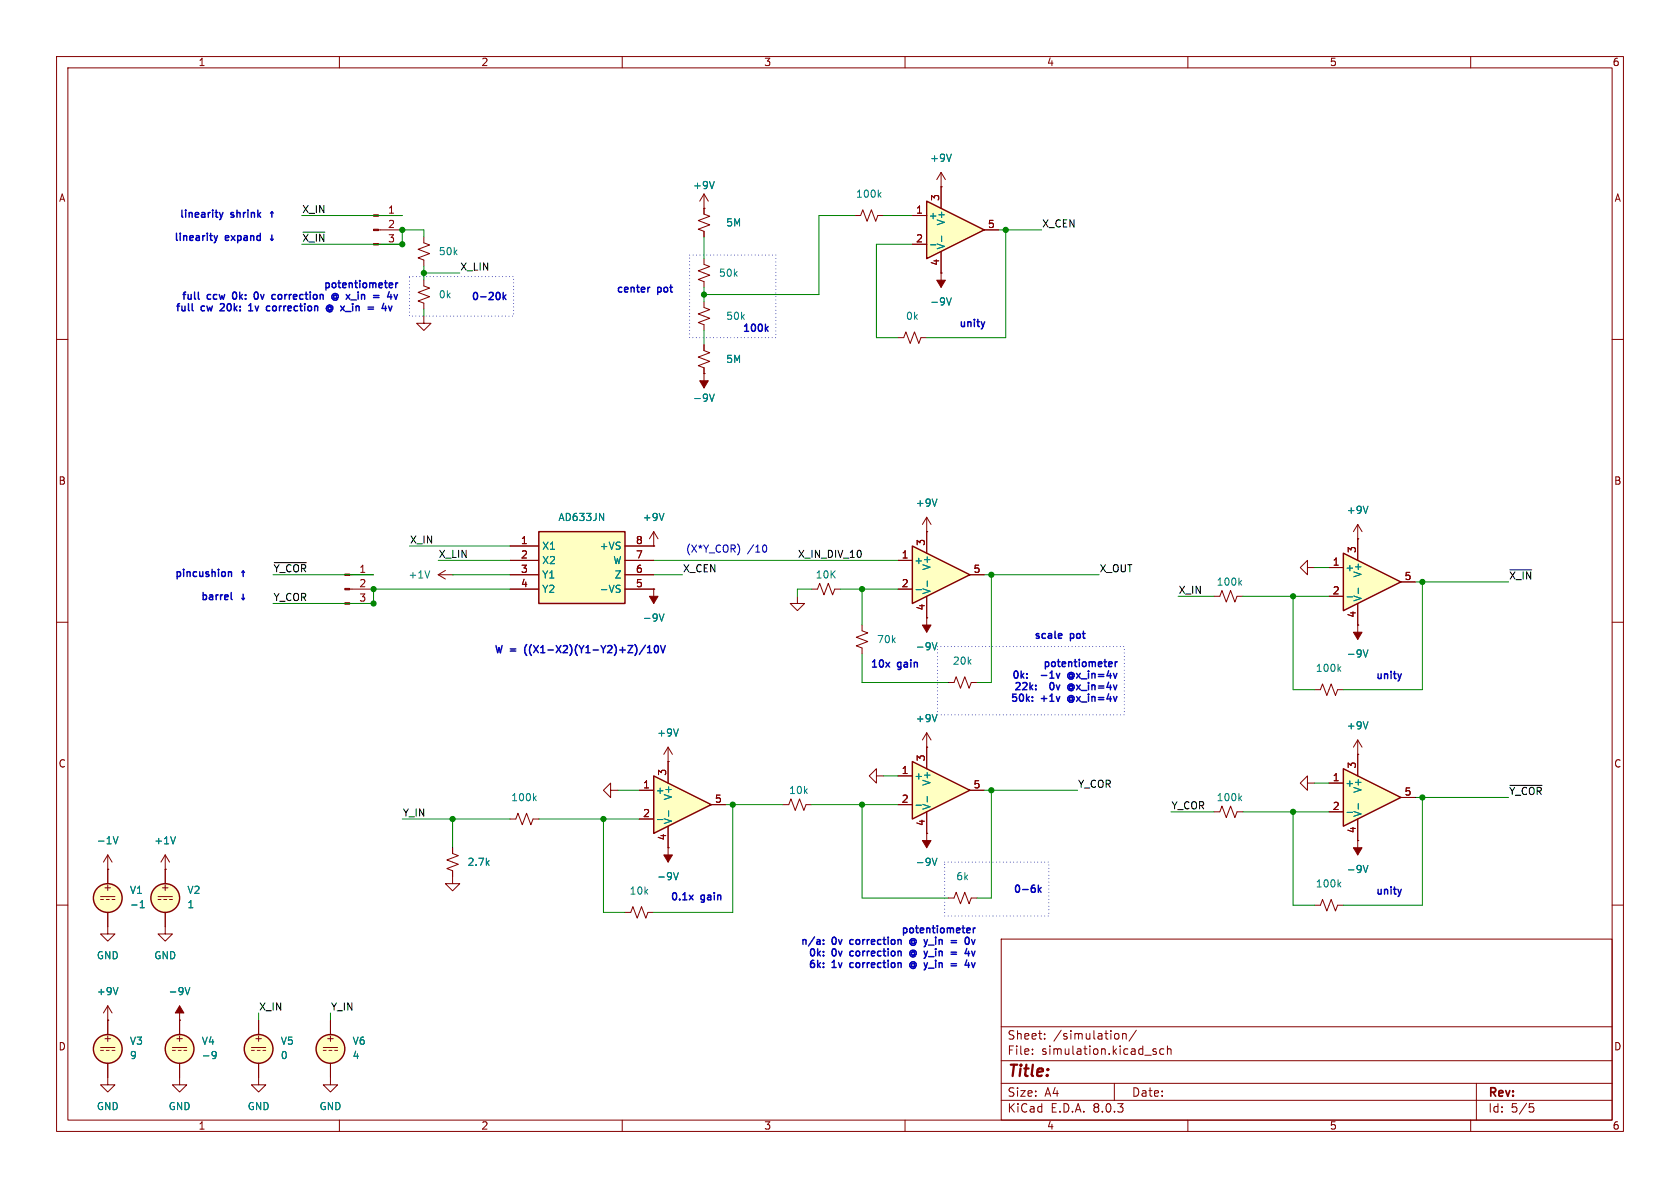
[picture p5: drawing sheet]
<svg xmlns="http://www.w3.org/2000/svg" width="297mm" height="210mm" viewBox="0 0 297 210" stroke-linecap="round" stroke-linejoin="round" font-family="sans-serif">
<g fill="none" stroke="#840000" stroke-width=".18">
<path d="M10 10h277v190h-277zM12 12h273v186h-273zM60 10v2M110 10v2M160 10v2M210 10v2M260 10v2M66.9 38.1h4.2M124.5 36.8h.1M124.5 34.3v3.5l1 .4-2.1 .8 2.1 .8-2.1 .7 1.1 .4v1M124.5 34.3l-.8 1.3M124.5 34.3l.7 1.3"/>
<path d="M10 60h2M66.9 43.2h4.2M66.9 40.6h4.2M74.9 55.9v1.3h1.3l-1.3 1.2-1.2-1.2h1.2M74.9 49.5v1l1 .4-2 .8 2 .8-2 .7 1 .4v1M74.9 41.9v1l1 .4-2 .8 2 .7-2 .8 1 .4v1M124.5 45.7v1l1 .4-2.1 .8 2.1 .7-2.1 .8 1.1 .4v1M285 60h2M124.5 61v1l1 .4-2.1 .7 2.1 .8-2.1 .7 1.1 .4v3.6M124.5 66h.1M115.6 96.5h.1M115.6 94v2.5"/>
<path d="M115.6 94l-.8 1.3M115.6 94l.7 1.3M240 95.3h.1M240 92.7l-.7 1.3M240 92.7v2.6M240 92.7l.8 1.3M10 110h2M115.6 104.1h.1M115.6 104.1v2.6M141 105.4v1.3h1.2l-1.2 1.3-1.3-1.3h1.3M143.5 104.1h1l.4-1 .8 2.1 .7-2.1 .8 2.1 .4-1.1h1M231.1 100.3v-1.2l-1.2 1.2 1.2 1.3v-1.3h1.3"/>
<path d="M285 110h2M10 160h2M285 160h2M19 177.8l-.7 1.3M19 177.8v5.1M19 177.8l.8 1.3M31.7 177.8v5.1M177 166h108v32h-108zM17.8 185.2h2.5M17.8 185.7h.5M18.8 185.7h.5M19 180.3h.1"/>
<path d="M19 188v3.8h1.3l-1.3 1.2-1.2-1.2h1.2M19.8 185.7h.5M30.5 185.2h2.5M30.5 185.7h.5M31.5 185.7h.5M31.7 188v3.8h1.3l-1.3 1.2-1.2-1.2h1.2M31.7 180.3h.1M32.5 185.7h.5M44.4 185.2h2.6M44.4 185.7h.6M45.5 185.7h.5M45.7 188v3.8h1.3l-1.3 1.2-1.3-1.2h1.3"/>
<path d="M45.7 180.3v2.6M46.5 185.7h.5M58.4 190.5v1.3h1.3l-1.3 1.2-1.3-1.2h1.3M60 198v2M110 198v2M160 198v2M177 194.5h108M177 191.5h108M177 187.5h108M177 181.5h108M182.5 186.3v.1M182.5 185.5v.1"/>
<path d="M184.7 183.6v.1M184.7 182.8v.1M197 191.5v3M197.5 182.7l.3 .3v.4l-.3 .3M198.5 182.8l.2-.1 .3 .1 .1 .9M198.5 182.7v1M200.9 182.1l-1.3 2M203.9 185.8l.5 .2 .1 .2-.3 .2-.4-.1M203.9 185.5h.5M205.7 185.5l-.4-.1-.3 .3v.4l.2 .2h.5M206.4 185.5l.2-.1 .4 .1v.9M206.4 184.9v1.5"/>
<path d="M210 198v2M260 198v2M261 191.5v6.5M270.4 195.1h.7M270.5 195.7h.4l.3 .3-.2 .5-.5 .1"/>
</g>
<path d="M126.3 32.1l-.4 1.2M125.4 69.7l.5 1.2 .4-1.2M117.4 90.7l-.4 1.3M241.8 89.5l-.4 1.2M116.5 108.5l.5 1.3 .4-1.3M20.9 174.6l-.5 1.2M32.7 174.6l.4 1.2 .5-1.2M37.6 185.9h.4l.2 .1a.84 .84 0 0 1-.4 1.1h-.2M38.2 186.4l-.2 .3-.4-.1" fill="none" stroke="#008484" stroke-width=".18"/>
<g fill="#840000" stroke="#840000" stroke-width=".18">
<path d="M66 43.1h.9v.2h-.9z"/>
<path d="M66 40.5h.9v.3h-.9z"/>
<path d="M66 38h.9v.2h-.9z"/>
<path d="M31.7 177.8l.8 1.3h-1.5z"/>
<path d="M114.8 105.4h1.5l-.7 1.3z"/>
<path d="M123.7 67.3h1.5l-.7 1.3z"/>
</g>
<g fill="#ffffc2" stroke="#ffffc2" stroke-width=".18">
<circle cx="31.7" cy="185.4" r="2.54"/>
<circle cx="19" cy="185.4" r="2.54"/>
<circle cx="45.7" cy="185.4" r="2.54"/>
</g>
<g fill="none" stroke="#840000" stroke-width=".25">
<circle cx="19" cy="185.4" r="2.54"/>
<circle cx="31.7" cy="185.4" r="2.54"/>
<circle cx="45.7" cy="185.4" r="2.54"/>
</g>
<path d="M237.5 97.8l10.1 5.1-10.1 5.1z" fill="#ffffc2"/>
<g fill="none" stroke="#840000" stroke-width=".25">
<path d="M237.5 97.8l10.1 5.1-10.1 5.1z"/>
<circle cx="58.4" cy="185.4" r="2.54"/>
</g>
<path d="M124.5 53.3v1.1l1 .3-2.1 .8 2.1 .8-2.1 .7 1.1 .4v1M240 95.3v3.8M234.9 100.3h2.6M234.9 105.4h2.6M240 106.7v3.8M247.6 102.9h2.6M57.1 185.2h2.6M57.1 185.7h.6M58.2 185.7h.5M58.4 180.3v2.6M58.4 188v2.5M59.2 185.7h.5" fill="none" stroke="#840000" stroke-width=".18"/>
<path d="M238.1 105.5h1M240.1 104v.9" fill="none" stroke="#008484" stroke-width=".18"/>
<circle cx="58.4" cy="185.4" r="2.54" fill="#ffffc2" stroke="#ffffc2" stroke-width=".18"/>
<path d="M95.2 94h15.3v12.7h-15.3z" fill="#ffffc2"/>
<g fill="none" stroke="#840000" stroke-width=".25">
<path d="M95.2 94h15.3v12.7h-15.3z"/>
<circle cx="19" cy="158.7" r="2.54"/>
<circle cx="29.2" cy="158.7" r="2.54"/>
</g>
<g fill="none" stroke="#840000" stroke-width=".18">
<path d="M151.1 38.1h1l.4-1 .8 2 .8-2 .7 2 .4-1h1M90.2 96.5h5M90.2 99.1h5M110.5 96.5h5.1M110.5 99.1h5.1M61.8 101.6h4.2M61.8 104.1h4.2M61.8 106.7h4.2M77.5 101.6h2.5M77.5 101.6l1.2 .8M78.7 100.8l-1.2 .8M80 101.6h.1"/>
<path d="M90.2 101.6h5M90.2 104.1h5M110.5 101.6h5.1M110.5 104.1h5.1M17.8 158.5h2.5M17.8 159h.5M18.8 159h.5M19 153.7h.1M19 151.1l-.7 1.3M19 151.1v5.1M19 151.1l.8 1.3M19.8 159h.5"/>
<path d="M27.9 158.5h2.6M27.9 159h.5M29 159h.5M29.2 153.7h.1M29.2 151.1v5.1M29.2 151.1l-.8 1.3M29.2 151.1l.8 1.3M30 159h.5M19 161.3v3.8h1.3l-1.3 1.3-1.2-1.3h1.2M29.2 161.3v3.8h1.3l-1.3 1.3-1.3-1.3h1.3"/>
</g>
<path d="M155.4 34.4l.4 .5M155.8 34l-.5 .5M106 90.7l.7 1.3v-1.3M76 100.9l-.5 1.3M109.2 104.1l.3 .1 .1 .3-.2 .2h-.3M109.2 103.4l.4 .1M20 147.9l.4 1.3 .5-1.3M24.8 159.6l.3-.4v1.3M31 147.9l-.4 1.3M24.8 160.5h.7" fill="none" stroke="#008484" stroke-width=".18"/>
<g fill="#840000" stroke="#840000" stroke-width=".18">
<path d="M61 106.6h.8v.2h-.8z"/>
<path d="M61 104h.8v.3h-.8z"/>
<path d="M61 101.5h.8v.2h-.8z"/>
</g>
<g fill="#ffffc2" stroke="#ffffc2" stroke-width=".18">
<circle cx="29.2" cy="158.7" r="2.54"/>
<circle cx="19" cy="158.7" r="2.54"/>
</g>
<path d="M163.8 35.6l10.2 5-10.2 5.1z" fill="#ffffc2"/>
<path d="M163.8 35.6l10.2 5-10.2 5.1z" fill="none" stroke="#840000" stroke-width=".25"/>
<path d="M161.3 38.1h2.5M166.4 33h.1M166.4 30.5v6.3M166.4 30.5l-.8 1.3M166.4 30.5l.7 1.3M158.7 59.7h1.1l.3-1 .8 2 .8-2 .7 2 .4-1h1M161.3 43.2h2.5M166.4 48.3h.1M166.4 44.5v6.3M174 40.6h2.5" fill="none" stroke="#840000" stroke-width=".18"/>
<path d="M168.2 27.2l-.4 1.3M164.5 43.3h1M166.5 41.7v1M167.3 52.6l.5 1.3 .4-1.3" fill="none" stroke="#008484" stroke-width=".18"/>
<path d="M165.6 49.5h1.5l-.7 1.3z" fill="#840000" stroke="#840000" stroke-width=".18"/>
<path d="M161.3 96.5l10.1 5.1-10.1 5.1z" fill="#ffffc2"/>
<path d="M161.3 96.5l10.1 5.1-10.1 5.1z" fill="none" stroke="#840000" stroke-width=".25"/>
<g fill="none" stroke="#840000" stroke-width=".18">
<path d="M158.7 99.1h2.6M163.8 94h.1M163.8 91.4v6.4M163.8 91.4l-.7 1.3M163.8 91.4l.8 1.3M152.4 110.5v1l1 .4-2 .7 2 .8-2 .8 1 .4v1M158.7 104.1h2.6M163.8 109.2h.1M163.8 105.4v6.4M171.4 101.6h2.6M154.9 137.2v-1.3l-1.2 1.3 1.2 1.2v-1.2h1.3M163.8 132.1h.1"/>
<path d="M163.8 129.5v2.6M163.8 129.5l-.7 1.3M163.8 129.5l.8 1.3M167.6 120.7h1.1l.3-1.1 .8 2.1 .8-2.1 .7 2.1 .4-1h1M138.4 142.2h1l.4-1 .8 2.1 .8-2.1 .7 2.1 .4-1.1h1M232.4 160h1l.4-1 .8 2 .7-2 .8 2 .4-1h1"/>
</g>
<path d="M165.6 88.2l-.4 1.3M161.9 104.2h1M163.9 102.7v1M164.8 113.6l.4 1.3 .4-1.3M165.6 126.3l-.4 1.3M236.7 156.3l.3 .5M237 155.9l-.4 .5" fill="none" stroke="#008484" stroke-width=".18"/>
<path d="M163.1 110.5h1.5l-.8 1.3z" fill="#840000" stroke="#840000" stroke-width=".18"/>
<path d="M161.3 134.6l10.1 5.1-10.1 5.1z" fill="#ffffc2"/>
<path d="M161.3 134.6l10.1 5.1-10.1 5.1z" fill="none" stroke="#840000" stroke-width=".25"/>
<g fill="none" stroke="#840000" stroke-width=".18">
<path d="M214.6 105.4h1l.4-1 .8 2 .8-2 .7 2 .4-1h1M240 110.5h.1M240 110.5v2.5M107.9 139.7v-1.3l-1.2 1.3 1.2 1.3v-1.3h1.3M118.1 134.6h.1M118.1 132.1v2.5M118.1 132.1l-.8 1.3M118.1 132.1l.8 1.3M158.7 137.2h2.6M163.8 132.1v3.8M171.4 139.7h2.6M231.1 138.4v-1.2l-1.2 1.2 1.2 1.3v-1.3h1.3"/>
<path d="M232.4 121.9h1l.4-1 .8 2 .7-2 .8 2 .4-1h1M80 149.9v1l1 .4-2 .7 2 .8-2 .7 1 .4v2.3h1.3l-1.3 1.3-1.3-1.3h1.3M90.2 144.8h1l.4-1 .7 2 .8-2 .8 2 .3-1h1M118.1 149.9h.1M118.1 149.9v2.5M158.7 142.2h2.6M163.8 147.3h.1M163.8 143.5v6.4M167.6 158.8h1.1l.3-1.1 .8 2.1 .8-2.1 .7 2.1 .4-1h1M214.6 143.5h1l.4-1 .8 2 .8-2 .7 2 .4-1h1M110.5 161.3h1l.4-1 .7 2 .8-2 .8 2 .4-1h1"/>
</g>
<g fill="none" stroke="#008484" stroke-width=".18">
<path d="M219.1 103l.4 .4M219.5 102.6l-.5 .5M236.7 118.2l.3 .5M237 117.8l-.4 .5M241 114.9l.4 1.2 .4-1.2M119.9 128.8l-.4 1.3M94.4 141.1l.4 .4M94.8 140.7l-.5 .5M119.1 154.2l.4 1.3 .4-1.3M161.9 142.3h1M163.9 140.8v1M164.8 151.7l.4 1.3 .4-1.3"/>
<path d="M219.1 141.1l.4 .4M219.5 140.7l-.5 .5"/>
</g>
<g fill="#840000" stroke="#840000" stroke-width=".18">
<path d="M163.1 148.6h1.5l-.8 1.3z"/>
<path d="M117.3 151.1h1.6l-.8 1.3z"/>
<path d="M239.3 111.8h1.5l-.8 1.2z"/>
</g>
<path d="M115.6 137.2l10.1 5-10.1 5.1z" fill="#ffffc2"/>
<path d="M115.6 137.2l10.1 5-10.1 5.1z" fill="none" stroke="#840000" stroke-width=".25"/>
<path d="M113 139.7h2.6M118.1 134.6v3.8M113 144.8h2.6M118.1 146.1v3.8M125.7 142.2h2.6M240 148.6h.1M240 148.6v2.5" fill="none" stroke="#840000" stroke-width=".18"/>
<path d="M116.2 144.9h1M118.2 143.3v1M241 153l.4 1.2 .4-1.2" fill="none" stroke="#008484" stroke-width=".18"/>
<path d="M239.3 149.9h1.5l-.8 1.2z" fill="#840000" stroke="#840000" stroke-width=".18"/>
<path d="M237.5 135.9l10.1 5.1-10.1 5.1z" fill="#ffffc2"/>
<path d="M237.5 135.9l10.1 5.1-10.1 5.1z" fill="none" stroke="#840000" stroke-width=".25"/>
<g fill="none" stroke="#840000" stroke-width=".18">
<path d="M124.5 36.8h.1M124.5 36.8v1M161.3 38.1h2.5M166.4 33h.1M166.4 33v3.8M124.5 40.9v1M161.3 43.2h2.5M166.4 48.3h.1M166.4 44.5v3.8M174 40.6h2.5M124.5 66h.1M124.5 61v1"/>
<path d="M124.5 65v1M90.2 99.1h5M90.2 96.5h5M110.5 99.1h5.1M110.5 96.5h5.1M115.6 96.5h.1M158.7 99.1h2.6M163.8 94h.1M163.8 94v3.8M240 95.3h.1M240 95.3v3.8M90.2 104.1h5"/>
<path d="M90.2 101.6h5M110.5 104.1h5.1M110.5 101.6h5.1M115.6 104.1h.1M158.7 104.1h2.6M163.8 109.2h.1M163.8 105.4v3.8M171.4 101.6h2.6M234.9 100.3h2.6M234.9 105.4h2.6M240 110.5h.1M240 106.7v3.8"/>
<path d="M247.6 102.9h2.6M113 139.7h2.6M118.1 134.6h.1M118.1 134.6v3.8M158.7 137.2h2.6M163.8 132.1h.1M163.8 132.1v3.8M171.4 139.7h2.6M234.9 138.4h2.6M240 133.4h.1M240 130.8v6.4M240 130.8l-.7 1.3"/>
<path d="M240 130.8l.8 1.3M19 153.7h.1M19 153.7v2.5M29.2 153.7h.1M29.2 153.7v2.5M80 149.9v1M80 153.9v1M113 144.8h2.6M118.1 149.9h.1M118.1 146.1v3.8M125.7 142.2h2.6M158.7 142.2h2.6"/>
<path d="M163.8 147.3h.1M163.8 143.5v3.8M234.9 143.5h2.6M240 148.6h.1M240 144.8v3.8M247.6 141h2.6M19 161.3v2.5M29.2 161.3v2.5M19 180.3h.1M19 180.3v2.6M19 188v2.5M31.7 180.3h.1"/>
<path d="M31.7 180.3v2.6M31.7 188v2.5M45.7 180.3v2.6M45.7 188v2.5M58.4 180.3v2.6M58.4 188v2.5"/>
</g>
<g fill="none" stroke="#008484" stroke-width=".18">
<path d="M126.3 32.1l-.4 1.2M168.2 27.2l-.4 1.3M164.5 43.3h1M166.5 41.7v1M167.3 52.6l.5 1.3 .4-1.3M125.4 69.7l.5 1.2 .4-1.2M106 90.7l.7 1.3v-1.3M117.4 90.7l-.4 1.3M165.6 88.2l-.4 1.3M241.8 89.5l-.4 1.2M109.2 104.1l.3 .1 .1 .3-.2 .2h-.3M109.2 103.4l.4 .1"/>
<path d="M116.5 108.5l.5 1.3 .4-1.3M161.9 104.2h1M163.9 102.7v1M164.8 113.6l.4 1.3 .4-1.3M238.1 105.5h1M240.1 104v.9M241 114.9l.4 1.2 .4-1.2M119.9 128.8l-.4 1.3M165.6 126.3l-.4 1.3M241.8 127.6l-.4 1.2M20 147.9l.4 1.3 .5-1.3M24.8 159.6l.3-.4v1.3"/>
<path d="M31 147.9l-.4 1.3M116.2 144.9h1M118.2 143.3v1M119.1 154.2l.4 1.3 .4-1.3M161.9 142.3h1M163.9 140.8v1M164.8 151.7l.4 1.3 .4-1.3M238.1 143.6h1M240.1 142.1v.9M241 153l.4 1.2 .4-1.2M20.9 174.6l-.5 1.2M24.8 160.5h.7"/>
<path d="M32.7 174.6l.4 1.2 .5-1.2M37.6 185.9h.4l.2 .1a.84 .84 0 0 1-.4 1.1h-.2M38.2 186.4l-.2 .3-.4-.1"/>
</g>
<path d="M53.6 41h3.8M48.5 99.5h5.7M266.9 100.7h3.9M266.9 138.8h5.7" fill="none" stroke="#000" stroke-width=".18"/>
<g fill="none" stroke="#0000c2" stroke-width=".25">
<path d="M38.8 37.6l.3 .8M39.1 38.4l-.3 .4M39.4 37.6l-.3 .8M34 53.7v1.1l.2 .1M35.1 51.6v1.1l.1 .2M37.8 41.7l.4 .8M38.2 42.5l-.4 .4M38.5 41.7l-.3 .8M44 54.9h.7M44.1 54h-.1M44.3 53.7v1.2M45.3 51.6a.68 .68 0 0 0-.4 .7 .68 .68 0 0 0 .4 .6"/>
<path d="M47.3 54.1l.4 .1M47.7 54.9h-.4M48.3 52.1h.4M48.7 52.8l-.4 .1M58 54a.6 .6 0 0 0-.2 .9 .6 .6 0 0 0 .9 0M58.5 54.3a.31 .31 0 0 0-.4 0 .31 .31 0 0 0 0 .4 .31 .31 0 0 0 .4 0M58.5 54.2v.5M58.5 54l.3 .3v.4h-.3M58.7 52.2a.6 .6 0 0 0 .2 .8 .6 .6 0 0 0 .8-.1M59.1 52.2a.3 .3 0 0 0-.1 .5 .3 .3 0 0 0 .5 0M59.4 52.2l.1 .1M59.5 52.2v.5"/>
<path d="M59.8 52.2l-.1 .5h-.2M67.8 53.6l-.3 .9M68.8 51.6l-.3 .9M69.4 50.1v.2l-.6 .1M70 50v.9M70.3 50l-.3 .3M88.2 51.8l.2 .4-.2 .7M89 51.7v1.3M89.1 52.5l.3 .5M89.4 52.1l-.4 .5M114.9 50.8h-.2M135.4 58.1l.4 .5"/>
<path d="M135.8 57.7l-.5 .5M40.6 101.1l.3 .1v.7M40.9 104.7v1.1l.2 .2M93.1 113.9a1.46 1.46 0 0 0 0 2M94 113.9a1.46 1.46 0 0 0 0 2M94.3 114.1l.9 1.3M95.2 114.1l-.9 1.3M95.6 115.4h.7M95.6 114.5l.4-.4v1.3M96.9 114.9h.9M98.3 114.1l.9 1.3M99.2 114.1l-.9 1.3"/>
<path d="M99.6 114.2l.5-.1 .2 .4-.8 .9h.8M100.7 113.9a1.46 1.46 0 0 1 0 2M102.1 113.9a1.46 1.46 0 0 0 0 2M102.4 114.1l.4 .7M102.8 114.8v.6M103.2 114.1l-.4 .7M103.6 115.4h.7M103.6 114.5l.3-.4v1.3M104.9 114.9h.9M106.2 114.1l.5 .7M106.7 114.8v.6M107.1 114.1l-.4 .7"/>
<path d="M107.5 114.2l.4-.1 .3 .4-.8 .9h.8M108.6 113.9a1.46 1.46 0 0 1 0 2M109.6 114.9h.9M110.1 114.4v1M111 114.1h.9l-.9 1.3h.9M112.2 113.9a1.46 1.46 0 0 1 0 2M114.1 114.1l-1.1 1.6M114.5 115.4h.7M114.5 114.5l.3-.4v1.3M115.8 114.2l.2-.1a.68 .68 0 0 1 .4 .7 .68 .68 0 0 1-.4 .6l-.2-.1-.1-.4zM116.8 114.1l.4 1.3 .4-1.3M187.7 112.1v.2l-.6 .1"/>
<path d="M188.8 119.2a.6 .6 0 0 0 .6 .9M189.2 119.2l-.2 .3 .4 .3M196.5 117.1l.1 .2-.6 .1M197.2 117v.8M197.5 117l-.3 .2M182.5 123.9v.1M182.5 123.2v.1M183.1 121.8v.1M183.1 121.1v.2M188.8 123.3v.5M189.4 120.9a.6 .6 0 0 0-.7 .6 .6 .6 0 0 0 .7 .6M189.4 121.2a.31 .31 0 0 0-.4 .3 .31 .31 0 0 0 .4 .3"/>
<path d="M121.9 158.2l.6 .9M122.5 158.2l-.6 .9M183.6 156.5v1.2M183.7 157.3l.4 .4M184.1 156.9l-.5 .5M144.8 166.1l.2 .2v.6M145 166.9h-.1M145 166.4l-.1 .1M145.6 166.8v.1M145.6 166.2v.1M160.9 166.3a.6 .6 0 0 0 .5 .8M161.2 166.3l-.1 .3 .4 .2"/>
<path d="M161.4 168a.6 .6 0 0 0-.6 .6 .6 .6 0 0 0 .6 .6M161.4 170a.6 .6 0 0 0-.6 .6 .6 .6 0 0 0 .6 .6M161.5 168.3a.31 .31 0 0 0-.4 .3 .31 .31 0 0 0 .4 .3M161.5 170.3a.31 .31 0 0 0-.4 .3 .31 .31 0 0 0 .4 .3M168.1 166.6h1M168.1 168.3h1M168.1 168.7h1M168.1 170.4h1M168.1 170.7h1M170.9 167.7l-.3 .9M170.9 169.7l-.3 .9M171.5 164.1v.3l-.6 .1"/>
<path d="M171.8 166.1l.3 .8 .3-.8M171.8 168.1l.3 .9 .3-.9M171.8 170.2l.3 .8 .3-.8M172.1 164.1v.8M172.4 164.1l-.3 .2"/>
</g>
<path d="M135.1 96.3a.68 .68 0 0 1 .5 .7 .68 .68 0 0 1-.5 .6" fill="none" stroke="#0000c2" stroke-width=".18"/>
<path d="M72.4 48.9h18.4v7h-18.4zM121.9 45.1h15.3v14.6h-15.3zM165.7 114.3h33.1v12.1h-33.1zM167 152.4h18.4v9.5h-18.4z" fill="none" stroke="#0000c2" stroke-width=".18" stroke-dasharray="0 .6"/>
<g fill="none" stroke="#008400" stroke-width=".18">
<path d="M53.3 38.1h17.8M151.1 38.1h-6.3v14h-20.3M156.2 38.1h5.1M74.9 41.9v-1.3h-3.8v2.6h-17.8M74.9 47v2.5M74.9 54.6v1.3M74.9 48.3h6.4M124.5 41.9v3.8M124.5 50.8v2.5M124.5 58.4v2.6M161.3 43.2h-6.4v16.5h3.8M176.5 40.6h7.6"/>
<path d="M177.8 40.6v19.1h-14M72.4 96.5h17.8M77.5 99.1h12.7M115.6 99.1h43.1M48.3 101.6h17.7M80 101.6h10.2M90.2 104.1h-24.2v2.6h-17.7M115.6 101.6h5M143.5 104.1h-2.5v1.3M148.6 104.1h10.1M152.4 104.1v6.4M152.4 115.6v5.1h15.2"/>
<path d="M174 101.6h20.3M175.3 101.6v19.1h-2.6M208.3 105.4h6.3M219.7 105.4h15.2M228.6 105.4v16.5h3.8M232.4 100.3h2.5M250.2 102.9h16.5M251.5 102.9v19h-14M109.2 139.7h3.8M156.2 137.2h2.5M174 139.7h16.5M175.3 139.7v19.1h-2.6"/>
<path d="M232.4 138.4h2.5M71.1 144.8h19.1M80 144.8v5.1M95.2 144.8h17.8M106.7 144.8v16.5h3.8M128.3 142.2h10.1M129.5 142.2v19.1h-13.9M143.5 142.2h15.2M152.4 142.2v16.6h15.2M207 143.5h7.6M219.7 143.5h15.2M228.6 143.5v16.5h3.8"/>
<path d="M250.2 141h16.5M251.5 141v19h-14M45.7 179.1v1.2M58.4 179.1v1.2"/>
</g>
<g fill="#008400" stroke="#008400" stroke-width=".18">
<circle cx="71.1" cy="40.6" r=".46"/>
<circle cx="71.1" cy="43.2" r=".46"/>
<circle cx="74.9" cy="48.3" r=".46"/>
<circle cx="251.5" cy="102.9" r=".46"/>
<circle cx="228.6" cy="105.4" r=".46"/>
<circle cx="175.3" cy="139.7" r=".46"/>
<circle cx="129.5" cy="142.2" r=".46"/>
<circle cx="175.3" cy="101.6" r=".46"/>
<circle cx="177.8" cy="40.6" r=".46"/>
<circle cx="152.4" cy="142.2" r=".46"/>
<circle cx="106.7" cy="144.8" r=".46"/>
<circle cx="152.4" cy="104.1" r=".46"/>
<circle cx="124.5" cy="52.1" r=".46"/>
<circle cx="251.5" cy="141" r=".46"/>
<circle cx="228.6" cy="143.5" r=".46"/>
<circle cx="80" cy="144.8" r=".46"/>
<circle cx="66" cy="104.1" r=".46"/>
<circle cx="66" cy="106.7" r=".46"/>
</g>
<text font-size="2.8" fill="#840000" x="178" y="190.9">Title:</text>
<g font-size="2.1" fill="#840000">
<text x="178" y="184">Sheet:</text>
<text x="186.2" y="184">/simulation/</text>
<text x="178" y="186.7">File:</text>
<text x="184.1" y="186.7">simulation.kicad_sch</text>
<text x="178" y="196.9">KiCad</text>
<text x="178" y="194.1">Size:</text>
<text x="184.7" y="194.1">A4</text>
<text x="185.7" y="196.9">E.D.A.</text>
<text x="193.3" y="196.9">8.0.3</text>
<text x="200" y="194.1">Date:</text>
<text x="263" y="194.3">Rev:</text>
<text x="263" y="196.9">Id:</text>
<text x="267.1" y="196.9">5/5</text>
</g>
<g font-size="1.8" fill="#840000">
<text x="35" y="11.9">1</text>
<text x="85" y="11.9">2</text>
<text x="135" y="11.9">3</text>
<text x="185" y="11.9">4</text>
<text x="235" y="11.9">5</text>
<text x="285" y="11.9">6</text>
<text x="10.3" y="35.9">A</text>
<text x="166.1" y="35.6" transform="rotate(-90 166.1 35.6)">3</text>
<text x="285.3" y="35.9">A</text>
<text x="68.5" y="37.8">1</text>
<text x="68.5" y="40.4">2</text>
<text x="161.9" y="37.8">1</text>
<text x="174.6" y="40.4">5</text>
<text x="68.5" y="42.9">3</text>
<text x="161.9" y="42.9">2</text>
<text x="166.1" y="47.1" transform="rotate(-90 166.1 47.1)">4</text>
<text x="10.3" y="85.9">B</text>
<text x="285.3" y="85.9">B</text>
<text x="63.4" y="101.3">1</text>
<text x="92" y="96.3">1</text>
<text x="92" y="98.8">2</text>
<text x="92" y="101.3">3</text>
<text x="112.3" y="101.3">6</text>
<text x="112.3" y="98.8">7</text>
<text x="112.3" y="96.3">8</text>
<text x="159.3" y="98.8">1</text>
<text x="163.6" y="96.6" transform="rotate(-90 163.6 96.6)">3</text>
<text x="172" y="101.3">5</text>
<text x="235.5" y="100.1">1</text>
<text x="239.8" y="97.9" transform="rotate(-90 239.8 97.9)">3</text>
<text x="63.4" y="103.9">2</text>
<text x="63.4" y="106.4">3</text>
<text x="92" y="103.9">4</text>
<text x="112.3" y="103.9">5</text>
<text x="159.3" y="103.9">2</text>
<text x="235.5" y="105.2">2</text>
<text x="248.2" y="102.6">5</text>
<text x="163.6" y="108" transform="rotate(-90 163.6 108)">4</text>
<text x="239.8" y="109.3" transform="rotate(-90 239.8 109.3)">4</text>
<text x="10.3" y="135.9">C</text>
<text x="117.9" y="137.2" transform="rotate(-90 117.9 137.2)">3</text>
<text x="159.3" y="136.9">1</text>
<text x="163.6" y="134.7" transform="rotate(-90 163.6 134.7)">3</text>
<text x="239.8" y="136" transform="rotate(-90 239.8 136)">3</text>
<text x="285.3" y="135.9">C</text>
<text x="113.6" y="139.4">1</text>
<text x="126.3" y="142">5</text>
<text x="159.3" y="142">2</text>
<text x="172" y="139.4">5</text>
<text x="235.5" y="138.2">1</text>
<text x="235.5" y="143.3">2</text>
<text x="248.2" y="140.7">5</text>
<text x="113.6" y="144.5">2</text>
<text x="117.9" y="148.7" transform="rotate(-90 117.9 148.7)">4</text>
<text x="163.6" y="146.1" transform="rotate(-90 163.6 146.1)">4</text>
<text x="239.8" y="147.4" transform="rotate(-90 239.8 147.4)">4</text>
<text x="18.2" y="157.7">+</text>
<text x="28.3" y="157.7">+</text>
<text x="10.3" y="185.9">D</text>
<text x="18.2" y="184.4">+</text>
<text x="30.9" y="184.4">+</text>
<text x="44.8" y="184.4">+</text>
<text x="57.5" y="184.4">+</text>
<text x="285.3" y="185.9">D</text>
<text x="35" y="199.9">1</text>
<text x="85" y="199.9">2</text>
<text x="135" y="199.9">3</text>
<text x="185" y="199.9">4</text>
<text x="235" y="199.9">5</text>
<text x="285" y="199.9">6</text>
</g>
<g font-size="1.8" fill="#008484">
<text x="164.3" y="28.8">+9V</text>
<text x="122.4" y="33.6">+9V</text>
<text x="151.2" y="35.2">100k</text>
<text x="128.3" y="40.2">5M</text>
<text x="164.1" y="39">+</text>
<text x="167.2" y="39.9" transform="rotate(-90 167.2 39.9)">V+</text>
<text x="77.5" y="45.3">50k</text>
<text x="167.2" y="44.2" transform="rotate(-90 167.2 44.2)">V-</text>
<text x="77.5" y="52.9">0k</text>
<text x="127" y="49.1">50k</text>
<text x="128.3" y="56.7">50k</text>
<text x="160.1" y="56.7">0k</text>
<text x="164.3" y="54.2">-9V</text>
<text x="128.3" y="64.4">5M</text>
<text x="122.4" y="71.2">-9V</text>
<text x="161.8" y="89.8">+9V</text>
<text x="98.6" y="92.3">AD633JN</text>
<text x="113.5" y="92.3">+9V</text>
<text x="238" y="91">+9V</text>
<text x="95.8" y="97.4">X1</text>
<text x="95.8" y="99.9">X2</text>
<text x="105.9" y="97.4">+VS</text>
<text x="108.3" y="99.9">W</text>
<text x="161.5" y="99.9">+</text>
<text x="164.7" y="100.9" transform="rotate(-90 164.7 100.9)">V+</text>
<text x="237.7" y="101.2">+</text>
<text x="72.1" y="102.5">+1V</text>
<text x="95.8" y="102.5">Y1</text>
<text x="95.8" y="105">Y2</text>
<text x="105.9" y="105">-VS</text>
<text x="108.6" y="102.5">Z</text>
<text x="144.1" y="102.5">10K</text>
<text x="164.7" y="105.2" transform="rotate(-90 164.7 105.2)">V-</text>
<text x="215" y="103.7">100k</text>
<text x="240.9" y="106.4" transform="rotate(-90 240.9 106.4)">V-</text>
<text x="240.9" y="102.2" transform="rotate(-90 240.9 102.2)">V+</text>
<text x="113.5" y="110.1">-9V</text>
<text x="154.9" y="113.9">70k</text>
<text x="161.8" y="115.2">-9V</text>
<text x="168.4" y="117.7">20k</text>
<text x="232.5" y="119">100k</text>
<text x="238" y="116.4">-9V</text>
<text x="116.1" y="130.4">+9V</text>
<text x="161.8" y="127.9">+9V</text>
<text x="238" y="129.1">+9V</text>
<text x="90.3" y="141.8">100k</text>
<text x="115.8" y="140.6">+</text>
<text x="119" y="141.5" transform="rotate(-90 119 141.5)">V+</text>
<text x="139.4" y="140.6">10k</text>
<text x="161.5" y="138">+</text>
<text x="164.7" y="143.3" transform="rotate(-90 164.7 143.3)">V-</text>
<text x="164.7" y="139" transform="rotate(-90 164.7 139)">V+</text>
<text x="215" y="141.8">100k</text>
<text x="237.7" y="139.3">+</text>
<text x="240.9" y="140.3" transform="rotate(-90 240.9 140.3)">V+</text>
<text x="17" y="149.5">-1V</text>
<text x="27.2" y="149.5">+1V</text>
<text x="119" y="145.8" transform="rotate(-90 119 145.8)">V-</text>
<text x="240.9" y="144.5" transform="rotate(-90 240.9 144.5)">V-</text>
<text x="82.6" y="153.3">2.7k</text>
<text x="116.1" y="155.8">-9V</text>
<text x="161.8" y="153.3">-9V</text>
<text x="169" y="155.8">6k</text>
<text x="238" y="154.5">-9V</text>
<text x="22.9" y="158.2">V1</text>
<text x="22.9" y="160.8">-1</text>
<text x="33" y="158.2">V2</text>
<text x="33" y="160.8">1</text>
<text x="111.2" y="158.3">10k</text>
<text x="232.5" y="157.1">100k</text>
<text x="17" y="169.8">GND</text>
<text x="27.2" y="169.8">GND</text>
<text x="17" y="176.1">+9V</text>
<text x="29.7" y="176.1">-9V</text>
<text x="22.9" y="184.9">V3</text>
<text x="35.6" y="184.9">V4</text>
<text x="49.5" y="184.9">V5</text>
<text x="62.2" y="184.9">V6</text>
<text x="22.9" y="187.4">9</text>
<text x="35.6" y="187.4">-9</text>
<text x="49.5" y="187.4">0</text>
<text x="62.2" y="187.4">4</text>
<text x="17" y="196.4">GND</text>
<text x="29.7" y="196.4">GND</text>
<text x="43.7" y="196.4">GND</text>
<text x="56.4" y="196.4">GND</text>
</g>
<g font-size="1.8" fill="#0000c2">
<text x="31.5" y="38.9">linearity</text>
<text x="40.7" y="38.9">shrink</text>
<text x="48" y="38.9">þÿ!‘</text>
<text x="30.6" y="42.9">linearity</text>
<text x="39.8" y="42.9">expand</text>
<text x="48" y="42.9">þÿ!“</text>
<text x="31.9" y="53.3">full</text>
<text x="36.6" y="53.3">ccw</text>
<text x="41.5" y="53.3">0k:</text>
<text x="45.9" y="53.3">0v</text>
<text x="49.5" y="53.3">correction</text>
<text x="57" y="51.3">potentiometer</text>
<text x="60.6" y="53.3">@ x_in</text>
<text x="68.9" y="53.3">=</text>
<text x="83.1" y="53.4">0-20k</text>
<text x="108.8" y="52.1">center</text>
<text x="116.2" y="52.1">pot</text>
<text x="30.8" y="55.4">full</text>
<text x="35.5" y="55.4">cw</text>
<text x="39.4" y="55.4">20k:</text>
<text x="44.9" y="55.4">1v</text>
<text x="48.6" y="55.4">correction</text>
<text x="59.6" y="55.4">@ x_in</text>
<text x="68" y="55.4">=</text>
<text x="131" y="58.7">100k</text>
<text x="169.4" y="58.2">unity</text>
<text x="121.2" y="97.9">(X*Y_COR)</text>
<text x="132.1" y="97.9">/10</text>
<text x="30.7" y="102.4">pincushion</text>
<text x="35.3" y="106.4">barrel</text>
<text x="42.4" y="102.4">þÿ!‘</text>
<text x="42.4" y="106.4">þÿ!“</text>
<text x="182.7" y="113.3">scale</text>
<text x="189.2" y="113.3">pot</text>
<text x="87.2" y="115.8">W</text>
<text x="90.2" y="115.8">=</text>
<text x="153.8" y="118.4">10x</text>
<text x="158.7" y="118.4">gain</text>
<text x="184.2" y="118.3">potentiometer</text>
<text x="178.4" y="124.4">50k:</text>
<text x="178.7" y="120.3">0k:</text>
<text x="179" y="122.4">22k:</text>
<text x="184" y="124.4">+1v</text>
<text x="184.5" y="120.3">-1v</text>
<text x="186" y="122.4">0v</text>
<text x="189.2" y="124.4">@x_in=4v</text>
<text x="189.7" y="120.3">@x_in=4v</text>
<text x="189.7" y="122.4">@x_in=4v</text>
<text x="243.1" y="120.4">unity</text>
<text x="118.4" y="159.5">0.1x</text>
<text x="123.9" y="159.5">gain</text>
<text x="178.9" y="158.2">0-6k</text>
<text x="243.1" y="158.5">unity</text>
<text x="141.3" y="167.4">n/a:</text>
<text x="147" y="167.4">0v</text>
<text x="150.7" y="167.4">correction</text>
<text x="159.1" y="165.3">potentiometer</text>
<text x="161.8" y="167.4">@ y_in</text>
<text x="170" y="167.4">=</text>
<text x="142.7" y="169.4">0k:</text>
<text x="142.7" y="171.5">6k:</text>
<text x="147" y="169.4">0v</text>
<text x="147" y="171.5">1v</text>
<text x="150.7" y="169.4">correction</text>
<text x="150.7" y="171.5">correction</text>
<text x="161.8" y="169.4">@ y_in</text>
<text x="161.8" y="171.5">@ y_in</text>
<text x="170" y="169.4">=</text>
<text x="170" y="171.5">=</text>
</g>
<g font-size="1.8">
<text x="53.3" y="37.8">X_IN</text>
<text x="184.1" y="40.3">X_CEN</text>
<text x="53.3" y="42.8">~{X_IN}</text>
<text x="81.3" y="47.9">X_LIN</text>
<text x="48.3" y="101.3">~{Y_COR}</text>
<text x="72.4" y="96.2">X_IN</text>
<text x="77.5" y="98.7">X_LIN</text>
<text x="120.6" y="101.3">X_CEN</text>
<text x="141" y="98.7">X_IN_DIV_10</text>
<text x="194.3" y="101.3">X_OUT</text>
<text x="48.3" y="106.3">Y_COR</text>
<text x="208.3" y="105.1">X_IN</text>
<text x="266.7" y="102.5">~{X_IN}</text>
<text x="190.5" y="139.4">Y_COR</text>
<text x="207" y="143.2">Y_COR</text>
<text x="266.7" y="140.6">~{Y_COR}</text>
<text x="71.1" y="144.4">Y_IN</text>
<text x="45.7" y="178.7">X_IN</text>
<text x="58.4" y="178.7">Y_IN</text>
</g>
</svg>
